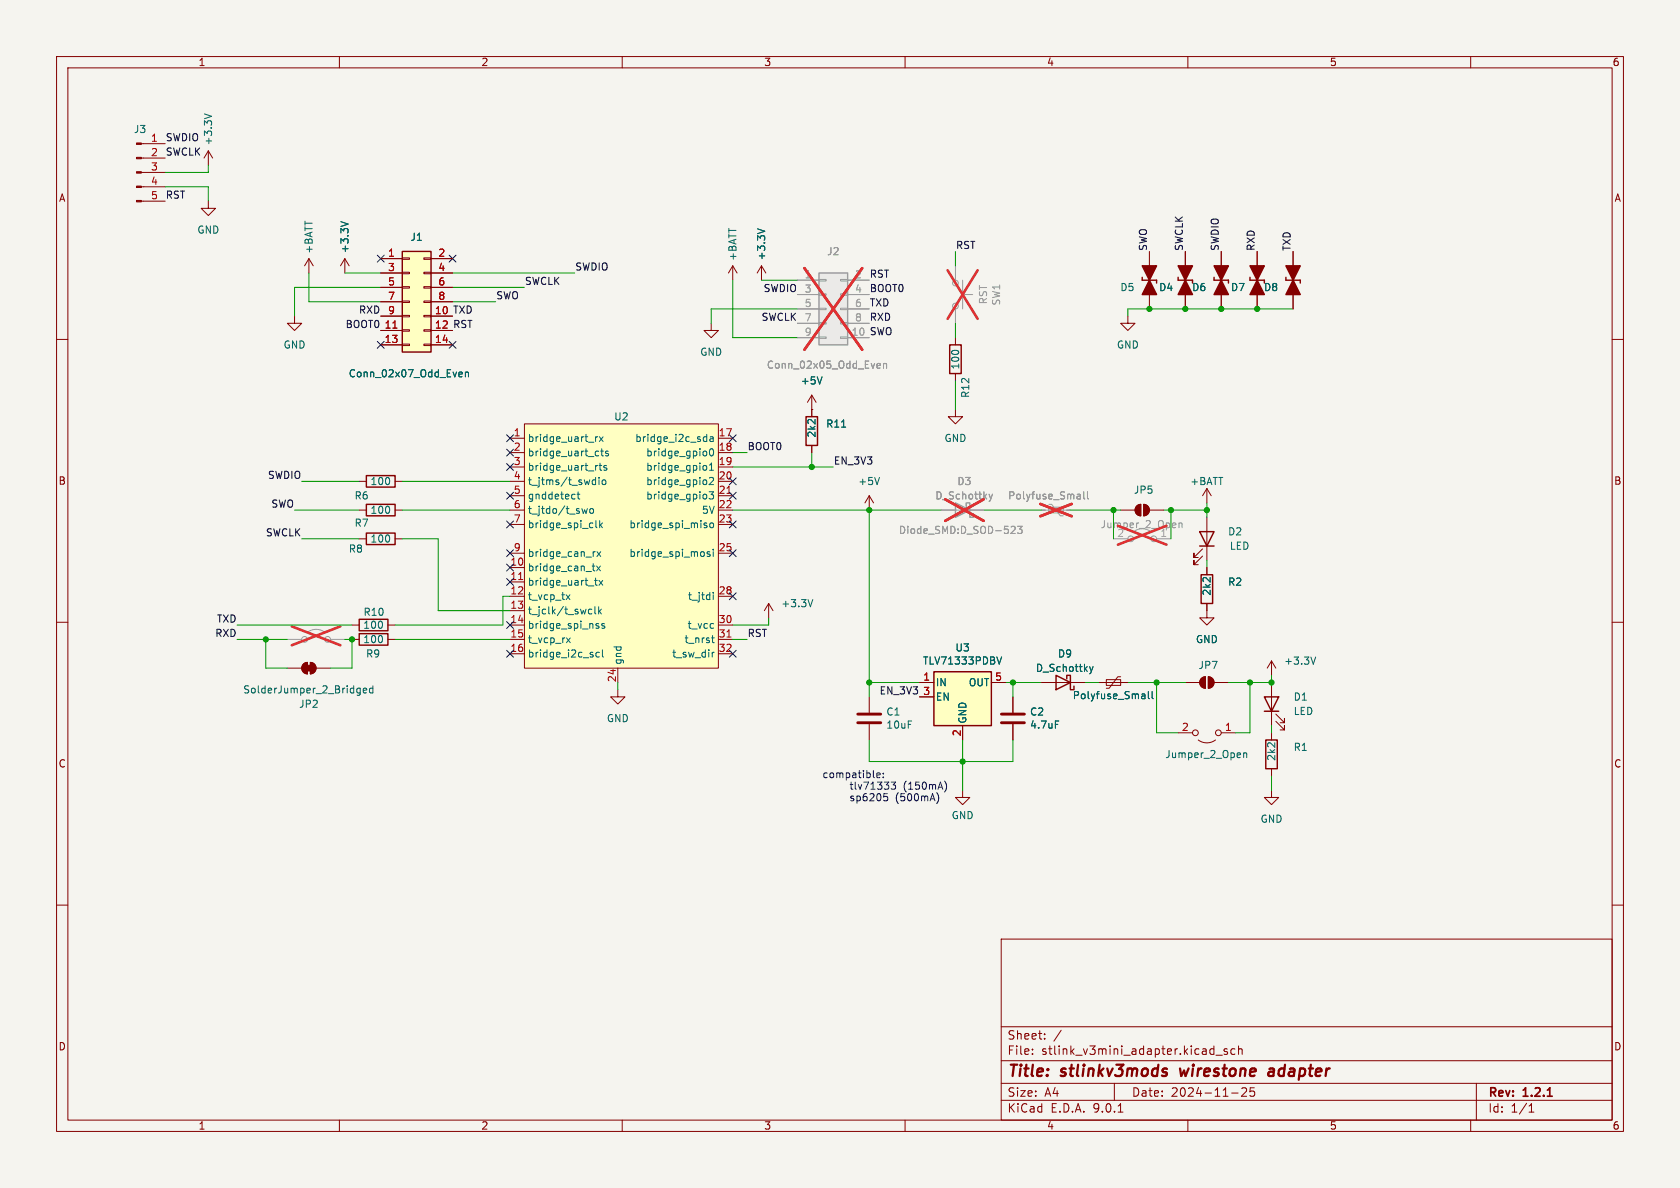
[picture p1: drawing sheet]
<svg xmlns="http://www.w3.org/2000/svg" width="297mm" height="210mm" viewBox="0 0 297 210" stroke-linecap="round" stroke-linejoin="round" font-family="sans-serif">
<path d="M0 0h297v210h-297z" fill="#f5f4ef" stroke="#f5f4ef" stroke-width=".18"/>
<g fill="none" stroke="#840000" stroke-width=".18">
<path d="M10 10h277v190h-277zM12 12h273v186h-273zM60 10v2M110 10v2M160 10v2M210 10v2M260 10v2M10 60h2M285 60h2M10 110h2M62.2 110.5h1.3M68.6 110.5h1.2"/>
<path d="M285 110h2M10 160h2M177 166h108v32h-108zM285 160h2M60 198v2M110 198v2M160 198v2M177 194.5h108M177 191.5h108M177 187.5h108M177 181.5h108M182.5 186.3v.1"/>
<path d="M182.5 185.5v.1M184.7 183.6v.1M184.7 182.8v.1M187.6 182.1l-1.3 2M197 191.5v3M197.7 196.6h.8M210 198v2M215 186.5h1.1M217 185.5l-.4-.1-.2 .2 .1 .2 .5 .2v.3h-.6M217.7 193.2h1.2M218.3 185.5l-.4-.1-.3 .3v.4l.1 .2h.6M219 185.5l.2-.1 .3 .1 .1 .9"/>
<path d="M219 184.9v1.5M219.5 192.4l.6-.1 .2 .1 .1 .3-.9 1.1h.9M221.7 192.3h-.7v.7l.2-.1h.5l.1 .3-.1 .5-.2 .1-.5-.1M260 198v2M261 191.5v6.5M270.3 196.6h.9M270.3 195.5l.4-.4v1.5"/>
</g>
<path d="M273.6 193.8h.8" fill="none" stroke="#840000" stroke-width=".3"/>
<path d="M208.6 188.9l.2 1.3 .5-.9M224.4 189l.2-.1 .6 .1M225.2 189.4h-.7a.4 .4 0 0 0-.3 .4 .4 .4 0 0 0 .2 .4l.7-.1" fill="none" stroke="#840000" stroke-width=".4"/>
<path d="M63.5 109.5h5.1v2h-5.1z" fill="none" stroke="#840000" stroke-width=".25"/>
<path d="M92.7 74.9h34.3v43.2h-34.3z" fill="#ffffc2"/>
<g fill="none" stroke="#840000" stroke-width=".18">
<path d="M25 25.4h4.2M25 27.9h4.2M25 30.5h4.2M25 33h4.2M25 35.6h4.2M36.8 26.7l-.7 1.2M36.8 26.7l.8 1.2M36.8 26.7v2.5M52.1 55.9v1.3h1.2l-1.2 1.2-1.3-1.2h1.3M54.6 45.7l.8 1.3M54.6 45.7l-.8 1.3M54.6 45.7v2.6"/>
<path d="M61 45.7l-.8 1.3M61 45.7l.7 1.3M61 45.7v2.6M125.7 57.2v1.2h1.3l-1.3 1.3-1.2-1.3h1.2M222.2 44.5v2.5M222.2 48.3v2.5M222.2 52.1v2.5M228.6 44.5v2.5M228.6 48.3v2.5M228.6 52.1v2.5M90.2 77.5h2.5M92.7 74.9h34.3v43.2h-34.3z"/>
<path d="M127 77.5h2.5M143.5 72.4h.1M143.5 69.9l-.8 1.2M143.5 69.9l.8 1.2M143.5 69.9v2.5M90.2 80h2.5M90.2 82.6h2.5M90.2 85.1h2.5M90.2 87.6h2.5M90.2 90.2h2.5M90.2 92.7h2.5M90.2 97.8h2.5"/>
<path d="M127 80h2.5M127 82.6h2.5M127 85.1h2.5M127 87.6h2.5M127 90.2h2.5M127 92.7h2.5M127 97.8h2.5M212.6 98.3l-1.5 1.5v-.7v.7h.7M212.6 97l-1.5 1.6v-.8v.8h.7M213.4 86.4v2.5M213.4 91.4v7.7M213.4 86.4l.7 1.2"/>
<path d="M213.4 86.4l-.8 1.2M90.2 100.3h2.5M90.2 102.9h2.5M90.2 105.4h2.5M90.2 108h2.5M90.2 110.5h2.5M90.2 113h2.5M90.2 115.6h2.5M109.2 118.1v2.6M127 105.4h2.5M127 110.5h2.5M127 113h2.5"/>
<path d="M127 115.6h2.5M109.2 121.9v1.3h1.3l-1.3 1.3-1.3-1.3h1.3"/>
</g>
<g fill="none" stroke="#006464" stroke-width=".18">
<path d="M36.1 20.1l1.3 .5M60.3 39.2l1.2 .4M105.3 77.2v.8M105.7 77.2l-.4 .2M106 77.2l.6 .8M106.2 79.7h.5M106.4 79.3v1.1l.3 .2M106.6 77.2l-.6 .8M107.5 79.8l-.3-.1-.2 .2 .1 .2 .4 .1v.3h-.5M124.6 77.2l.3 .1M124.9 79.9v.6M124.9 76.8v1.2"/>
<path d="M124.9 78h-.3M125.5 77.3h.5l.1 .7M125.5 79.4l.2-.1a.68 .68 0 0 1 .5 .7 .68 .68 0 0 1-.5 .6l-.2-.1-.1-.4zM126.1 77.5l-.4 .1-.2 .1 .2 .3h.4M145.3 66.6l-.4 1.3M101.5 87.4h.2M101.7 88.1l-.2 .1M102 87.4h.5M102.2 86.9v1.1l.3 .2M103.8 89.9l-.2 .8-.2-.6-.3 .6M104.3 90l.2-.1 .4 .1v.5l-.1 .2h-.3l-.2-.1zM104.9 84.8l.4 .1"/>
<path d="M105.2 97.5l-.2 .1M105.3 84.4v1.3M105.3 85.6l-.4 .1M105.4 92v1.1l.1 .2M105.5 97.5l.7 .9M105.9 82.3h.5M105.9 84.4v.1M105.9 84.8v.9M106 92v1.3M106.1 81.9v1l.3 .2M106.1 92.8l.4 .5M106.2 97.5l-.7 .9"/>
<path d="M106.5 92.4l-.5 .5M106.6 84.9l.3-.1 .2 .3v.3l-.2 .3-.3-.1-.2-.2zM107.2 82.3h-.3l-.2 .2 .1 .1 .4 .2v.3h-.5M124.5 92.8l.5 .2-.1 .2-.3 .1M124.5 92.5h.4M124.5 82.3h.3l.1 .2v.5l-.4 .1M124.9 84.9v.6M124.9 87.5v.6M125.4 86.9h.7l-.4 .5 .4 .1v.6l-.2 .1-.5-.1M125.4 83.1h.7M125.4 84.5l.5-.1 .2 .4-.7 .9h.7M125.4 82.2l.4-.3v1.2"/>
<path d="M125.5 97.6l-.3-.1-.2 .2 .1 .2 .4 .1v.3h-.5M125.5 92.6l.2-.2 .4 .2v.4l-.1 .2-.3 .1-.2-.1zM126.1 97.1v.1M126.1 97.5v.9M100.1 105.1l.7 .9M100.2 112.8l.6 .8M100.8 105.1l-.7 .9M100.8 112.8l-.6 .8M104.1 108.5h.5M104.1 107.7h.5M104.7 100.1h.5M104.9 100.7l.3 .2"/>
<path d="M105.1 102.6h.5M105.2 107.3v1l.2 .2M105.3 102.2v1.1l.3 .1M105.5 100.1l.6 .8M105.5 110.6l.3 .1 .1 .2-.2 .2h-.2M105.5 110.2l.3 .1M105.8 107.3v1.2M105.9 102.6l.7 .8M106 115.4l-.4-.1-.2 .2 .1 .6h.5M106 108l.3 .5M106.1 100.1l-.6 .8M106.3 107.7l-.5 .5"/>
<path d="M106.5 114.9v1.1l.2 .1M106.6 102.6l-.7 .8M106.9 110.3l-.3-.1-.2 .2v.2l.5 .1v.3h-.5M125.8 112.8h.5M126 112.3v1.1l.3 .2M126.1 104.7v.1M126.1 105.1v.9M126.3 115.3l-.4 .2"/>
</g>
<path d="M128.5 87.2h.7M91.7 102.5h.7M128.5 112.6h.7" fill="none" stroke="#a90000" stroke-width=".18"/>
<g fill="#840000" stroke="#840000" stroke-width=".18">
<path d="M24.1 25.3h.9v.2h-.9z"/>
<path d="M24.1 27.8h.9v.3h-.9z"/>
<path d="M24.1 30.4h.9v.2h-.9z"/>
<path d="M24.1 32.9h.9v.2h-.9z"/>
<path d="M24.1 35.4h.9v.3h-.9z"/>
</g>
<path d="M221 49v.5h2.5v.5M227.3 49v.5h2.6v.5M212.1 94h2.5l-1.2 2.5zM212.1 96.5h2.5" fill="none" stroke="#840000" stroke-width=".25"/>
<g fill="#840000" stroke="#840000" stroke-width=".25">
<path d="M227.3 47h2.6l-1.3 2.5z"/>
<path d="M228.6 49.5l1.3 2.6h-2.6z"/>
<path d="M221 47h2.5l-1.3 2.5z"/>
<path d="M222.2 49.5l1.3 2.6h-2.5z"/>
</g>
<path d="M71.1 44.5h5.1v17.7h-5.1z" fill="#ffffc2"/>
<path d="M71.1 44.5h5.1v17.7h-5.1zM201.9 49v.5h2.6v.5M208.3 49v.5h2.5v.5M142.5 73.7h2v5h-2zM64.8 94.2h5v2.1h-5zM64.8 89.2h5v2h-5zM64.8 84.1h5v2h-5zM63.5 112h5.1v2h-5.1zM223.5 123.2h2.6l-1.3 2.5zM223.5 125.7h2.6" fill="none" stroke="#840000" stroke-width=".25"/>
<g fill="none" stroke="#840000" stroke-width=".18">
<path d="M67.3 45.7h3.8M67.3 48.3h3.8M67.3 50.8h3.8M67.3 53.3h3.8M67.3 55.9h3.8M67.3 58.4h3.8M71.1 45.6h1.3v.2h-1.3zM71.1 48.1h1.3v.3h-1.3zM71.1 50.7h1.3v.2h-1.3zM71.1 53.2h1.3v.3h-1.3zM71.1 55.8h1.3v.2h-1.3zM71.1 58.3h1.3v.2h-1.3z"/>
<path d="M74.9 45.6h1.3v.2h-1.3zM74.9 48.1h1.3v.3h-1.3zM74.9 50.7h1.3v.2h-1.3zM74.9 53.2h1.3v.3h-1.3zM74.9 55.8h1.3v.2h-1.3zM74.9 58.3h1.3v.2h-1.3zM76.2 45.7h3.8M76.2 48.3h3.8M76.2 50.8h3.8M76.2 53.3h3.8M76.2 55.9h3.8M76.2 58.4h3.8"/>
<path d="M129.5 47l-.7 1.3M129.5 47l.8 1.3M129.5 47v2.5M134.6 47l-.7 1.3M134.6 47l.8 1.3M134.6 47v2.5M199.4 55.9v1.3h1.3l-1.3 1.2-1.3-1.2h1.3M203.2 44.5v2.5M203.2 48.3v2.5M203.2 52.1v2.5M209.5 44.5v2.5M209.5 48.3v2.5"/>
<path d="M209.5 52.1v2.5M67.3 61h3.8M71.1 60.8h1.3v.3h-1.3zM74.9 60.8h1.3v.3h-1.3zM76.2 61h3.8M143.5 72.4v1.3M143.5 78.7v1.3M63.5 95.3h1.3M63.5 90.2h1.3M63.5 85.1h1.3M69.8 95.3h1.3M69.8 90.2h1.3"/>
<path d="M69.8 85.1h1.3M153.7 90.2h.1M153.7 87.6l-.8 1.3M153.7 87.6l.7 1.3M153.7 87.6v2.6M50.8 118.1h2.5M53.6 117.4l.8-.3v2a1.02 1.02 0 0 1-1-.6 1.02 1.02 0 0 1 .2-1.1zM54.9 117.1a1.02 1.02 0 0 1 1 1 1.02 1.02 0 0 1-1 1zM55.9 118.1h2.5M62.2 113h1.3M68.6 113h1.2M224.8 120.7v7.6"/>
<path d="M225.6 127.5l1.5 1.5v-.7v.7h-.8M225.6 126.2l1.5 1.6v-.8v.8h-.8"/>
</g>
<path d="M69.5 58h.7" fill="none" stroke="#a90000" stroke-width=".18"/>
<g fill="none" stroke="#006464" stroke-width=".18">
<path d="M133.9 40.5l1.3 .4M81.3 65.8h.4v.3l-.6 .1M81.7 66.6h-.4M82.3 65.9l.2-.1h.3v.8M82.3 65.8v.8M148.8 75.5h.7M155.5 84.4l-.4 1.3M63.3 121.7h.4M63.7 121.7v1l-.3 .2M63.7 122.4l-.4 .1M64.2 122.1l.6-.1v-.3h-.4l-.2 .1 .1 .6h.5M65.9 121.7h-.3l-.3 .2 .1 .5h.5"/>
<path d="M65.9 121.2v1.3"/>
</g>
<g fill="none" stroke="#9c9b98" stroke-width=".18">
<path d="M50.8 113h2.5M54.4 111.8a2.54 2.54 0 0 1 3 0M58.4 113h2.6"/>
<circle cx="53.8" cy="113" r=".51"/>
<circle cx="57.9" cy="113" r=".51"/>
</g>
<path d="M51.6 110.7l8.6 3.4M60.2 110.7l-8.6 3.4" fill="none" stroke="#e12e31" stroke-width=".46"/>
<g fill="#840000" stroke="#840000" stroke-width=".18">
<path d="M54.1 117.6h1v1h-1z"/>
<path d="M54.9 117.1a1.02 1.02 0 0 1 1 1 1.02 1.02 0 0 1-1 1z"/>
<path d="M53.6 117.4l.8-.3v2a1.02 1.02 0 0 1-1-.6 1.02 1.02 0 0 1 .2-1.1z"/>
</g>
<g fill="#840000" stroke="#840000" stroke-width=".25">
<path d="M208.3 47h2.5l-1.3 2.5z"/>
<path d="M209.5 49.5l1.3 2.6h-2.5z"/>
<path d="M201.9 47h2.6l-1.3 2.5z"/>
<path d="M203.2 49.5l1.3 2.6h-2.6z"/>
</g>
<path d="M144.8 48.3h5.1v12.7h-5.1z" fill="#ebeae8"/>
<path d="M144.8 48.3h5.1v12.7h-5.1zM168.9 88.9l2.5 1.3-2.5 1.2zM170.8 89.5v-.6h.6v2.5h.7v-.6" fill="none" stroke="#9c9b98" stroke-width=".25"/>
<g fill="none" stroke="#9c9b98" stroke-width=".18">
<path d="M141 49.5h3.8M141 52.1h3.8M141 54.6h3.8M141 57.2h3.8M141 59.7h3.8M144.8 49.4h1.2v.3h-1.2zM144.8 51.9h1.2v.3h-1.2zM144.8 54.5h1.2v.2h-1.2zM144.8 57h1.2v.3h-1.2zM144.8 59.6h1.2v.2h-1.2zM148.6 49.4h1.3v.3h-1.3zM148.6 51.9h1.3v.3h-1.3z"/>
<path d="M148.6 54.5h1.3v.2h-1.3zM148.6 57h1.3v.3h-1.3zM148.6 59.6h1.3v.2h-1.3zM149.9 49.5h3.8M149.9 52.1h3.8M149.9 54.6h3.8M149.9 57.2h3.8M149.9 59.7h3.8M168.9 47v2.5M168.9 54.6v2.6M170.2 52.1h1.8M170.2 49.5v5.1"/>
<path d="M166.4 90.2h7.6M178.9 93l.5 .1 .1 .3-.8 .9h.8M179.9 93h.8l-.4 .5 .3 .1v.6l-.2 .1-.5-.1M184.1 90.2h5.1M185.4 89.7h2.6v1h-2.6zM185.4 89.2h.5l1.6 2h.5M196.8 95.3h2.6M200.4 94a2.54 2.54 0 0 1 3.1 0M204.5 95.3h2.5"/>
<circle cx="168.9" cy="54.1" r=".51"/>
<circle cx="168.9" cy="50" r=".51"/>
<circle cx="199.9" cy="95.3" r=".51"/>
<circle cx="204" cy="95.3" r=".51"/>
</g>
<g fill="none" stroke="#939391" stroke-width=".18">
<path d="M155.2 64.2l.4 .1v.3l-.6 .1M155.6 65l-.4 .1M156.2 64.4l.2-.2 .3 .1v.8M156.2 64.2v.9M174.9 87.4l.3 .8M175.2 88.2l-.3 .4M175.5 87.4l-.3 .8M190.8 87.4l.2 .1v.7M191 88.1l-.4 .1M191 87.7h-.4M191.6 86.9v1.1l.2 .2M192.3 86.9v1.1l.1 .2"/>
<path d="M208.4 92.4v.9M208.4 92.6l.2-.2 .3 .1 .1 .8"/>
</g>
<path d="M142.2 47.4l10.2 14.4M152.4 47.4l-10.2 14.4M167.5 47.8l5.3 8.6M172.8 47.8l-5.3 8.6M167.1 88.3l6.8 3.8M173.9 88.3l-6.8 3.8M183.9 89.1l5.6 2.2M189.5 89.1l-5.6 2.2M197.6 92.9l8.6 3.4M206.2 92.9l-8.6 3.4" fill="none" stroke="#e12e31" stroke-width=".46"/>
<g fill="none" stroke="#840000" stroke-width=".18">
<path d="M36.8 35.6v1.2h1.3l-1.3 1.3-1.2-1.3h1.2M168.9 59.7v1.3M168.9 72.4v1.3h1.3l-1.3 1.2-1.3-1.2h1.3M168.9 66v1.3M198.1 90.2h2.6M201 89.5l.7-.3v2a1.02 1.02 0 0 1-1-.6 1.02 1.02 0 0 1 .3-1.1zM202.2 89.2a1.02 1.02 0 0 1 1 1 1.02 1.02 0 0 1-1 1zM203.2 90.2h2.5M198.1 119.6h-.5l-1.5 2.1h-.5M212.4 119.9l.7-.3v2.1a1.02 1.02 0 0 1-.9-.7 1.02 1.02 0 0 1 .2-1.1zM213.4 106.7v2.5h-1.3l1.3 1.3 1.2-1.3h-1.2M213.4 100.3v1.3"/>
<path d="M213.6 119.6a1.02 1.02 0 0 1 1 1.1 1.02 1.02 0 0 1-1 1zM153.7 123.2v2.8M153.7 128v2.8M170.2 139.7v1.3h1.2l-1.2 1.2-1.3-1.2h1.3M194.3 120.7h5.1M195.6 120.1h2.5v1.1h-2.5zM208.3 129.5h2.5M209.5 120.7h2.6M211.8 130.8a2.54 2.54 0 0 0 3.1 0M214.6 120.7h2.6M215.9 129.5h2.5"/>
<circle cx="211.3" cy="129.5" r=".51"/>
<circle cx="215.4" cy="129.5" r=".51"/>
</g>
<g fill="#840000" stroke="#840000" stroke-width=".18">
<path d="M201 89.5l.7-.3v2a1.02 1.02 0 0 1-1-.6 1.02 1.02 0 0 1 .3-1.1z"/>
<path d="M202.2 89.2a1.02 1.02 0 0 1 1 1 1.02 1.02 0 0 1-1 1z"/>
<path d="M212.4 119.9l.7-.3v2.1a1.02 1.02 0 0 1-.9-.7 1.02 1.02 0 0 1 .2-1.1z"/>
<path d="M213.6 119.6a1.02 1.02 0 0 1 1 1.1 1.02 1.02 0 0 1-1 1z"/>
</g>
<path d="M202.2 122.7l.2 .2v.6M202.4 123.5h-.4M202.4 123h-.4M203 122.2v1.1l.2 .2M203.7 122.2v1.1l.2 .2M219.9 133.1v.8M219.9 133.2l.1-.1h.3l.1 .8" fill="none" stroke="#006464" stroke-width=".18"/>
<path d="M167.9 61h2v5h-2zM212.3 101.6h2.1v5.1h-2.1z" fill="none" stroke="#840000" stroke-width=".25"/>
<path d="M151.6 126.2h4.1M151.6 127.8h4.1" fill="none" stroke="#840000" stroke-width=".51"/>
<path d="M165.1 118.7h10.2v9.6h-10.2z" fill="#ffffc2"/>
<path d="M214.6 49v.5h2.6v.5M165.1 118.7h10.2v9.6h-10.2zM186.7 119.4l2.5 1.3-2.5 1.2zM188.6 120v-.6h.6v2.5h.7v-.6M223.8 130.8h2v5.1h-2z" fill="none" stroke="#840000" stroke-width=".25"/>
<g fill="none" stroke="#840000" stroke-width=".18">
<path d="M67.3 45.7h3.8M67.3 48.3h3.8M67.3 50.8h3.8M67.3 53.3h3.8M67.3 55.9h3.8M67.3 58.4h3.8M76.2 45.7h3.8M76.2 48.3h3.8M76.2 50.8h3.8M76.2 53.3h3.8M76.2 55.9h3.8M76.2 58.4h3.8"/>
<path d="M209.5 44.5v2.5M209.5 52.1v2.5M215.9 44.5v2.5M215.9 48.3v2.5M215.9 52.1v2.5M222.2 44.5v2.5M222.2 52.1v2.5M228.6 44.5v2.5M228.6 52.1v2.5M67.3 61h3.8M76.2 61h3.8M143.5 72.4h.1"/>
<path d="M143.5 72.4v1.3M143.5 78.7v1.3M135.9 106.7l-.8 1.3M135.9 106.7l.8 1.3M135.9 106.7v2.5M213.4 100.3v1.3M213.4 106.7v1.3M224.8 116.8l-.8 1.3M224.8 116.8l.8 1.3M224.8 116.8v2.6M162.6 120.7h2.5M162.6 123.2h2.5"/>
<path d="M170.2 128.3v2.5M175.3 120.7h2.5M179.1 123.2v2.8M179.1 128v2.8M184.1 120.7h7.7M194.3 120.7h.6M198.8 120.7h.6M224.8 139.7v1.3h1.3l-1.3 1.2-1.3-1.2h1.3M224.8 129.5v1.3M224.8 135.9v1.3"/>
</g>
<g fill="none" stroke="#006464" stroke-width=".18">
<path d="M60.3 39.2l1.2 .4M133.9 40.5l1.3 .4M81.3 65.8h.4v.3l-.6 .1M81.7 66.6h-.4M82.3 65.9l.2-.1h.3v.8M82.3 65.8v.8M145.3 66.6l-.4 1.3M148.8 75.5h.7M143.7 106l-.4 1.3M176.2 116.1l.5 1.3 .4-1.3M192.6 117.8l.3 .9M192.9 118.7l-.3 .4"/>
<path d="M193.2 117.8l-.3 .9M232.6 116.1l-.4 1.3M186.6 127.5h.6M202.2 122.7l.2 .2v.6M202.4 123.5h-.4M202.4 123h-.4M203 122.2v1.1l.2 .2M203.7 122.2v1.1l.2 .2"/>
</g>
<g fill="#840000" stroke="#840000" stroke-width=".25">
<path d="M214.6 47h2.6l-1.3 2.5z"/>
<path d="M215.9 49.5l1.3 2.6h-2.6z"/>
</g>
<path d="M177 126.2h4.1M177 127.8h4.1" fill="none" stroke="#840000" stroke-width=".51"/>
<g fill="none" stroke="#009600" stroke-width=".18">
<path d="M29.2 33h7.6v2.6M36.8 29.2v1.3h-7.6M54.6 48.3v5h12.7M61 48.3h6.3M67.3 50.8h-15.2v5.1M80 50.8h12.7M80 53.3h7.6M80 48.3h21.6M129.5 49.5v10.2h11.5M134.6 49.5h6.4M141 54.6h-15.3v2.6M168.9 44.5v2.5"/>
<path d="M168.9 57.2v2.5M228.6 54.6h-29.2v1.3M168.9 67.3v5.1M52.1 90.2h11.4M53.3 95.3h10.2M53.3 85.1h10.2M71.1 90.2h19.1M71.1 95.3h6.4v12.7h12.7M71.1 85.1h19.1M129.5 80h2.6M129.5 82.6h17.8M129.5 90.2h36.9"/>
<path d="M143.5 80v2.6M153.7 90.2v33M174 90.2h10.1M189.2 90.2h8.9M196.8 90.2v5.1M205.7 90.2h7.7M207 90.2v5.1M213.4 88.9v2.5M213.4 99.1v1.2M41.9 110.5h20.3M41.9 113h8.9M47 113v5.1h3.8"/>
<path d="M61 113h1.2v5.1h-3.8M69.8 113h20.4M90.2 105.4h-1.3v5.1h-19.1M129.5 113h2.6M135.9 109.2v1.3h-6.4M224.8 119.4v1.3h-7.6M109.2 120.7v1.2M153.7 130.8v3.8h25.4v-3.8M153.7 120.7h8.9M170.2 130.8v8.9M177.8 120.7h6.3M179.1 120.7v2.5"/>
<path d="M191.8 120.7h2.5M199.4 120.7h10.1M204.5 120.7v8.8h3.8M221 120.7v8.8h-2.6M224.8 128.3v1.2M224.8 137.2v2.5"/>
</g>
<g fill="none" stroke="#000084" stroke-width=".18">
<path d="M66.7 45.1l1.2 1.2M67.9 45.1l-1.2 1.2M79.4 45.1l1.2 1.2M80.6 45.1l-1.2 1.2M66.7 60.4l1.2 1.2M67.9 60.4l-1.2 1.2M79.4 60.4l1.2 1.2M80.6 60.4l-1.2 1.2M89.6 79.4l1.2 1.2M89.6 76.9l1.2 1.2M90.8 79.4l-1.2 1.2M90.8 76.9l-1.2 1.2"/>
<path d="M128.9 76.9l1.2 1.2M130.1 76.9l-1.2 1.2M89.6 92.1l1.2 1.2M89.6 97.2l1.2 1.2M89.6 99.7l1.2 1.2M89.6 87l1.2 1.2M89.6 81.9l1.2 1.3M90.8 92.1l-1.2 1.2M90.8 97.2l-1.2 1.2M90.8 99.7l-1.2 1.2M90.8 87l-1.2 1.2M90.8 81.9l-1.2 1.3"/>
<path d="M128.9 87l1.2 1.2M128.9 92.1l1.2 1.2M128.9 84.5l1.2 1.2M128.9 97.2l1.2 1.2M130.1 87l-1.2 1.2M130.1 92.1l-1.2 1.2M130.1 84.5l-1.2 1.2M130.1 97.2l-1.2 1.2M89.6 109.9l1.2 1.2M89.6 115l1.2 1.2M89.6 102.3l1.2 1.2M90.8 109.9l-1.2 1.2"/>
<path d="M90.8 115l-1.2 1.2M90.8 102.3l-1.2 1.2M128.9 115l1.2 1.2M128.9 104.8l1.2 1.2M130.1 115l-1.2 1.2M130.1 104.8l-1.2 1.2"/>
</g>
<g fill="none" stroke="#0000c2" stroke-width=".18">
<path d="M153.6 138.3l-.6 1.2M154 139.5h.7M154.3 138.3v1.2M155 137.1l.6-.2-.1-.2-.3-.1-.2 .2 .1 .6h.4M155.1 138.3h.8l-.4 .4 .4 .2v.5l-.2 .1-.6-.1M156.2 137.4v.1M156.2 136.7v.1M156.3 138.3h.8l-.4 .4 .4 .2v.5l-.2 .1-.6-.1M157.5 138.3h.8l-.4 .4 .4 .2v.5l-.2 .1-.6-.1M167 138.1a1.46 1.46 0 0 1 0 1.9M151.6 140.7l.4 .1 .1 .2-.1 .4-.4 .2M153.2 140.3l-.4 .1a.86 .86 0 0 0 0 1.2l.4-.2 .1-.4-.2-.2h-.4l-.1 .2"/>
<path d="M153.8 140.4l.5-.1 .2 .4-.8 .9h.8M155.1 140.4l.2-.1a.68 .68 0 0 1 .4 .6 .68 .68 0 0 1-.4 .7l-.2-.2-.1-.3zM156.9 140.3h-.6l-.1 .6 .2-.1h.4l.1 .2v.4l-.2 .2-.5-.2M165.9 140.7v.8l-.3 .5"/>
</g>
<path d="M155.2 64.2l.4 .1v.3l-.6 .1M155.6 65l-.4 .1M156.2 64.4l.2-.2 .3 .1v.8M156.2 64.2v.9M174.9 87.4l.3 .8M175.2 88.2l-.3 .4M175.5 87.4l-.3 .8M190.8 87.4l.2 .1v.7M191 88.1l-.4 .1M191 87.7h-.4M191.6 86.9v1.1l.2 .2M192.3 86.9v1.1l.1 .2" fill="none" stroke="#939391" stroke-width=".18"/>
<g fill="none" stroke="#9c9b98" stroke-width=".18">
<path d="M141 49.5h3.8M141 52.1h3.8M141 54.6h3.8M141 57.2h3.8M141 59.7h3.8M149.9 49.5h3.8M149.9 52.1h3.8M149.9 54.6h3.8M149.9 57.2h3.8M149.9 59.7h3.8M166.4 90.2h2.5M171.4 90.2h2.6"/>
<path d="M178.9 93l.5 .1 .1 .3-.8 .9h.8M179.9 93h.8l-.4 .5 .3 .1v.6l-.2 .1-.5-.1M184.1 90.2h.7M188.6 90.2h.6"/>
</g>
<path d="M142.2 47.4l10.2 14.4M152.4 47.4l-10.2 14.4M167.1 88.3l6.8 3.8M173.9 88.3l-6.8 3.8M183.9 89.1l5.6 2.2M189.5 89.1l-5.6 2.2" fill="none" stroke="#e12e31" stroke-width=".46"/>
<path d="M69.5 58h.7" fill="none" stroke="#a90000" stroke-width=".18"/>
<g fill="#009600" stroke="#009600" stroke-width=".18">
<circle cx="153.7" cy="120.7" r=".46"/>
<circle cx="170.2" cy="134.6" r=".46"/>
<circle cx="153.7" cy="90.2" r=".46"/>
<circle cx="143.5" cy="82.6" r=".46"/>
<circle cx="62.2" cy="113" r=".46"/>
<circle cx="47" cy="113" r=".46"/>
<circle cx="209.5" cy="54.6" r=".46"/>
<circle cx="203.2" cy="54.6" r=".46"/>
<circle cx="222.2" cy="54.6" r=".46"/>
<circle cx="213.4" cy="90.2" r=".46"/>
<circle cx="207" cy="90.2" r=".46"/>
<circle cx="215.9" cy="54.6" r=".46"/>
<circle cx="196.8" cy="90.2" r=".46"/>
<circle cx="179.1" cy="120.7" r=".46"/>
<circle cx="204.5" cy="120.7" r=".46"/>
<circle cx="224.8" cy="120.7" r=".46"/>
<circle cx="221" cy="120.7" r=".46"/>
</g>
<g font-size="2.8" fill="#840000">
<text x="178" y="190.9">Title:</text>
<text x="187.7" y="190.9">stlinkv3mods</text>
<text x="209.5" y="190.9">wirestone</text>
<text x="225.9" y="190.9">adapter</text>
</g>
<g font-size="2.1" fill="#840000">
<text x="178" y="184">Sheet:</text>
<text x="178" y="186.7">File:</text>
<text x="184.1" y="186.7">stlink_v3mini_adapter.kicad_sch</text>
<text x="178" y="196.9">KiCad</text>
<text x="178" y="194.1">Size:</text>
<text x="184.7" y="194.1">A4</text>
<text x="185.7" y="196.9">E.D.A.</text>
<text x="193.3" y="196.9">9.0.1</text>
<text x="200" y="194.1">Date:</text>
<text x="207" y="194.1">2024-11-25</text>
<text x="263" y="194.3">Rev:</text>
<text x="263" y="196.9">Id:</text>
<text x="267.1" y="196.9">1/1</text>
<text x="269.4" y="194.3">1.2.1</text>
</g>
<g font-size="1.8" fill="#840000">
<text x="35" y="11.9">1</text>
<text x="85" y="11.9">2</text>
<text x="135" y="11.9">3</text>
<text x="185" y="11.9">4</text>
<text x="235" y="11.9">5</text>
<text x="285" y="11.9">6</text>
<text x="10.3" y="35.9">A</text>
<text x="285.3" y="35.9">A</text>
<text x="10.3" y="85.9">B</text>
<text x="285.3" y="85.9">B</text>
<text x="10.3" y="135.9">C</text>
<text x="285.3" y="135.9">C</text>
<text x="10.3" y="185.9">D</text>
<text x="285.3" y="185.9">D</text>
<text x="35" y="199.9">1</text>
<text x="85" y="199.9">2</text>
<text x="135" y="199.9">3</text>
<text x="185" y="199.9">4</text>
<text x="235" y="199.9">5</text>
<text x="285" y="199.9">6</text>
</g>
<g font-size="1.8" fill="#006464">
<text x="23.6" y="23.7">J3</text>
<text x="37.7" y="25.8" transform="rotate(-90 37.7 25.8)">+3.3V</text>
<text x="34.8" y="41.5">GND</text>
<text x="55.5" y="44.9" transform="rotate(-90 55.5 44.9)">+BATT</text>
<text x="61.8" y="44.9" transform="rotate(-90 61.8 44.9)">+3.3V</text>
<text x="72.5" y="42.8">J1</text>
<text x="130.4" y="46.2" transform="rotate(-90 130.4 46.2)">+BATT</text>
<text x="135.5" y="46.1" transform="rotate(-90 135.5 46.1)">+3.3V</text>
<text x="198" y="51.7">D5</text>
<text x="204.8" y="51.7">D4</text>
<text x="210.7" y="51.7">D6</text>
<text x="217.5" y="51.7">D7</text>
<text x="223.4" y="51.7">D8</text>
<text x="50" y="61.8">GND</text>
<text x="123.7" y="63.1">GND</text>
<text x="169.8" y="65.4" transform="rotate(-90 169.8 65.4)">100</text>
<text x="197.4" y="61.8">GND</text>
<text x="61.6" y="66.9">Conn_02x07_Odd_Even</text>
<text x="141.5" y="68.2">+5V</text>
<text x="171.6" y="70.4" transform="rotate(-90 171.6 70.4)">R12</text>
<text x="108.5" y="74.5">U2</text>
<text x="144.4" y="77.5" transform="rotate(-90 144.4 77.5)">2k2</text>
<text x="146" y="75.8">R11</text>
<text x="93.2" y="78.3">bridge_uart_rx</text>
<text x="93.2" y="80.9">bridge_uart_cts</text>
<text x="93.2" y="83.4">bridge_uart_rts</text>
<text x="112.2" y="78.3">bridge_i2c_sda</text>
<text x="114.1" y="80.9">bridge_gpio0</text>
<text x="114.1" y="83.4">bridge_gpio1</text>
<text x="166.9" y="78.3">GND</text>
<text x="62.6" y="88.5">R6</text>
<text x="65.4" y="86">100</text>
<text x="93.2" y="86">t_jtms/t_swdio</text>
<text x="93.2" y="88.5">gnddetect</text>
<text x="114.1" y="86">bridge_gpio2</text>
<text x="114.1" y="88.5">bridge_gpio3</text>
<text x="151.6" y="86">+5V</text>
<text x="200.4" y="87.5">JP5</text>
<text x="210.3" y="86">+BATT</text>
<text x="62.6" y="93.3">R7</text>
<text x="65.4" y="91">100</text>
<text x="93.2" y="91">t_jtdo/t_swo</text>
<text x="93.2" y="93.6">bridge_spi_clk</text>
<text x="111.2" y="93.6">bridge_spi_miso</text>
<text x="124" y="91">5V</text>
<text x="217" y="94.8">D2</text>
<text x="61.6" y="97.9">R8</text>
<text x="65.4" y="96.1">100</text>
<text x="93.2" y="98.7">bridge_can_rx</text>
<text x="93.2" y="101.2">bridge_can_tx</text>
<text x="111.2" y="98.7">bridge_spi_mosi</text>
<text x="217.3" y="97.4">LED</text>
<text x="93.2" y="103.7">bridge_uart_tx</text>
<text x="93.2" y="106.3">t_vcp_tx</text>
<text x="121.5" y="106.3">t_jtdi</text>
<text x="138" y="107.5">+3.3V</text>
<text x="214.2" y="105.4" transform="rotate(-90 214.2 105.4)">2k2</text>
<text x="217" y="103.7">R2</text>
<text x="64.1" y="111.4">100</text>
<text x="64.1" y="113.9">100</text>
<text x="64.2" y="109.1">R10</text>
<text x="93.2" y="108.8">t_jclk/t_swclk</text>
<text x="93.2" y="111.4">bridge_spi_nss</text>
<text x="93.2" y="113.9">t_vcp_rx</text>
<text x="120.9" y="113.9">t_nrst</text>
<text x="121.5" y="111.4">t_vcc</text>
<text x="211.3" y="113.9">GND</text>
<text x="64.6" y="116.4">R9</text>
<text x="93.2" y="116.4">bridge_i2c_scl</text>
<text x="110.1" y="117.6" transform="rotate(-90 110.1 117.6)">gnd</text>
<text x="118.7" y="116.4">t_sw_dir</text>
<text x="163.1" y="117.7">TLV71333PDBV</text>
<text x="168.8" y="115.4">U3</text>
<text x="183" y="119">D_Schottky</text>
<text x="186.9" y="116.4">D9</text>
<text x="211.8" y="118.5">JP7</text>
<text x="226.9" y="117.7">+3.3V</text>
<text x="42.9" y="122.8">SolderJumper_2_Bridged</text>
<text x="52.8" y="125.3">JP2</text>
<text x="165.4" y="121.5">IN</text>
<text x="165.4" y="124.1">EN</text>
<text x="171.2" y="121.5">OUT</text>
<text x="189.6" y="123.8">Polyfuse_Small</text>
<text x="228.6" y="124.1">D1</text>
<text x="107.2" y="127.9">GND</text>
<text x="156.6" y="126.7">C1</text>
<text x="156.6" y="129">10uF</text>
<text x="171" y="128" transform="rotate(-90 171 128)">GND</text>
<text x="182" y="126.7">C2</text>
<text x="182" y="129">4.7uF</text>
<text x="228.6" y="126.6">LED</text>
<text x="205.9" y="134.2">Jumper_2_Open</text>
<text x="225.7" y="134.6" transform="rotate(-90 225.7 134.6)">2k2</text>
<text x="228.6" y="132.9">R1</text>
<text x="168.1" y="145">GND</text>
<text x="222.8" y="145.6">GND</text>
</g>
<g font-size="1.8" fill="#a90000">
<text x="26.6" y="25.1">1</text>
<text x="26.6" y="27.7">2</text>
<text x="26.6" y="30.2">3</text>
<text x="26.6" y="32.8">4</text>
<text x="26.6" y="35.3">5</text>
<text x="68.5" y="45.5">1</text>
<text x="77.4" y="45.5">2</text>
<text x="68.5" y="48">3</text>
<text x="68.5" y="50.5">5</text>
<text x="68.5" y="53.1">7</text>
<text x="77.4" y="48">4</text>
<text x="77.4" y="50.5">6</text>
<text x="77.4" y="53.1">8</text>
<text x="67.9" y="58.2">11</text>
<text x="68.5" y="55.6">9</text>
<text x="76.8" y="55.6">10</text>
<text x="76.8" y="58.2">12</text>
<text x="67.9" y="60.7">13</text>
<text x="76.8" y="60.7">14</text>
<text x="90.7" y="77.2">1</text>
<text x="127" y="77.2">17</text>
<text x="90.7" y="79.8">2</text>
<text x="90.7" y="82.3">3</text>
<text x="127" y="79.8">18</text>
<text x="127" y="82.3">19</text>
<text x="90.7" y="84.8">4</text>
<text x="90.7" y="87.4">5</text>
<text x="90.7" y="89.9">6</text>
<text x="127" y="84.8">20</text>
<text x="127" y="87.4">21</text>
<text x="127" y="89.9">22</text>
<text x="90.7" y="92.5">7</text>
<text x="127" y="92.5">23</text>
<text x="90.1" y="100.1">10</text>
<text x="90.7" y="97.5">9</text>
<text x="127" y="97.5">25</text>
<text x="90.1" y="102.6">11</text>
<text x="90.1" y="105.2">12</text>
<text x="90.1" y="107.7">13</text>
<text x="127" y="105.2">28</text>
<text x="90.1" y="110.2">14</text>
<text x="90.1" y="112.8">15</text>
<text x="127" y="110.2">30</text>
<text x="127" y="112.8">31</text>
<text x="90.1" y="115.3">16</text>
<text x="127" y="115.3">32</text>
<text x="109" y="120.7" transform="rotate(-90 109 120.7)">24</text>
<text x="163.1" y="120.4">1</text>
<text x="163.1" y="122.9">3</text>
<text x="175.8" y="120.4">5</text>
<text x="169.9" y="130.2" transform="rotate(-90 169.9 130.2)">2</text>
<text x="208.8" y="129.3">2</text>
<text x="216.5" y="129.3">1</text>
</g>
<g font-size="1.8" fill="#0f0f0f">
<text x="29.2" y="25.1">SWDIO</text>
<text x="29.2" y="27.6">SWCLK</text>
<text x="29.2" y="35.2">RST</text>
<text x="101.6" y="47.9">SWDIO</text>
<text x="168.9" y="44.1">RST</text>
<text x="202.9" y="44.5" transform="rotate(-90 202.9 44.5)">SWO</text>
<text x="209.2" y="44.5" transform="rotate(-90 209.2 44.5)">SWCLK</text>
<text x="215.6" y="44.5" transform="rotate(-90 215.6 44.5)">SWDIO</text>
<text x="221.9" y="44.5" transform="rotate(-90 221.9 44.5)">RXD</text>
<text x="228.3" y="44.5" transform="rotate(-90 228.3 44.5)">TXD</text>
<text x="87.6" y="53">SWO</text>
<text x="92.7" y="50.5">SWCLK</text>
<text x="134.9" y="51.7">SWDIO</text>
<text x="153.7" y="51.7">BOOT0</text>
<text x="153.7" y="49.2">RST</text>
<text x="61" y="58.1">BOOT0</text>
<text x="63.4" y="55.5">RXD</text>
<text x="80" y="55.5">TXD</text>
<text x="80" y="58.1">RST</text>
<text x="134.5" y="56.8">SWCLK</text>
<text x="153.7" y="59.3">SWO</text>
<text x="153.7" y="56.8">RXD</text>
<text x="153.7" y="54.3">TXD</text>
<text x="132.1" y="79.7">BOOT0</text>
<text x="147.3" y="82.2">EN_3V3</text>
<text x="47.3" y="84.7">SWDIO</text>
<text x="47.9" y="89.8">SWO</text>
<text x="46.9" y="94.9">SWCLK</text>
<text x="38" y="112.7">RXD</text>
<text x="38.3" y="110.1">TXD</text>
<text x="132.1" y="112.7">RST</text>
<text x="155.4" y="122.8">EN_3V3</text>
</g>
<g font-size="1.8" fill="#939391">
<text x="146.1" y="45.3">J2</text>
<text x="174.7" y="53.9" transform="rotate(-90 174.7 53.9)">RST</text>
<text x="177" y="54.1" transform="rotate(-90 177 54.1)">SW1</text>
<text x="135.5" y="65.4">Conn_02x05_Odd_Even</text>
<text x="165.3" y="88.5">D_Schottky</text>
<text x="169.2" y="86">D3</text>
<text x="178.1" y="88.5">Polyfuse_Small</text>
<text x="194.5" y="93.6">Jumper_2_Open</text>
<text x="197.4" y="95">2</text>
<text x="205" y="95">1</text>
</g>
<g font-size="1.8" fill="#a5a4a2">
<text x="142.2" y="49.3">1</text>
<text x="142.2" y="51.8">3</text>
<text x="151.1" y="49.3">2</text>
<text x="151.1" y="51.8">4</text>
<text x="142.2" y="54.4">5</text>
<text x="142.2" y="56.9">7</text>
<text x="142.2" y="59.4">9</text>
<text x="150.5" y="59.4">10</text>
<text x="151.1" y="54.4">6</text>
<text x="151.1" y="56.9">8</text>
</g>
<text font-size="1.8" fill="#9c9b98" x="158.8" y="94.6">Diode_SMD:D_SOD-523</text>
<g font-size="1.8" fill="#0000c2">
<text x="145.3" y="137.8">compatible:</text>
<text x="145.3" y="139.8">tlv71333</text>
<text x="145.3" y="141.9">sp6205</text>
<text x="158.3" y="141.9">(500mA)</text>
<text x="159.6" y="139.8">(150mA)</text>
</g>
</svg>
